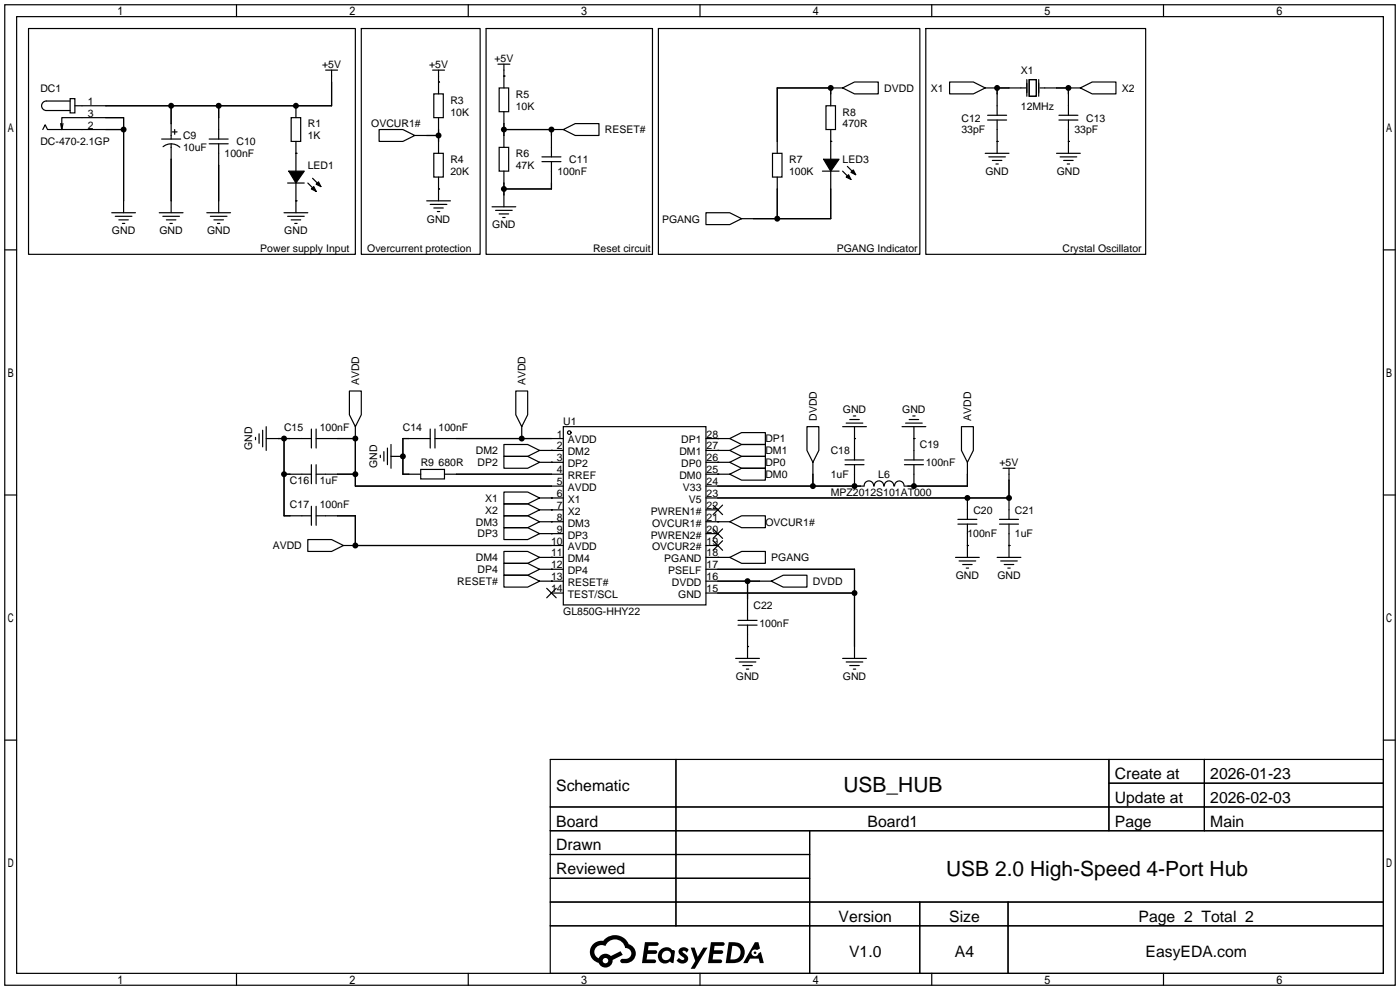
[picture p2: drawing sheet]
<svg xmlns="http://www.w3.org/2000/svg" width="299mm" height="212mm" viewBox="0 0 299 212" stroke-linecap="round" stroke-linejoin="round" font-family="sans-serif">
<g fill="none" stroke="#000" stroke-width=".25">
<path d="M1 1h297.2v209.6h-297.2zM3.6 3.6h292.1v204.4h-292.1zM6.1 6.1h69.8v48.3h-69.8zM50.5 1v2.6M69.6 15h2.5M70.9 15v7.6h-54.9M77.2 6.1h25.4v48.3h-25.4zM92.5 15h2.5M93.7 17.5h.1M93.7 15v5.1M100.1 1v2.6M103.9 6.1h35.5v48.3h-35.5z"/>
<path d="M106.4 13.7h2.6M106.7 18.8h2v5.1h-2zM107.7 16.3h.1M107.7 13.7v5.1M140.7 6.1h55.9v48.3h-55.9zM149.6 1v2.6M177.5 18.8v3.8M180.1 18.8l2.5-1.3h5.1v2.6h-5.1zM180.1 18.8h-14v14M197.9 6.1h47v48.3h-47zM199.1 1v2.6M202.9 17.5h5.1l2.6 1.3-2.6 1.3h-5.1z"/>
<path d="M210.6 18.8h8.6M213.1 18.8v5.8M219.5 17v3.6M220 17h1.5v3.6h-1.5zM222 17v3.6M222.2 18.8h8.7M228.3 18.8v5.8M230.9 18.8l2.5-1.3h5.1v2.6h-5.1zM248.7 1v2.6M9.1 27.7l.6-1 .5 1h16.2M13 26.4l.2 1.3v-2.6h13.2v20.4M13.5 26.4l-.3 1.3"/>
<path d="M15 21.1h1v3h-1zM15 21.6h-5.1a1.02 1.02 0 0 0-1 1 1.02 1.02 0 0 0 1 1h5.1M34.5 29.7h4.1M34.8 31.3a2.74 2.74 0 0 1 3.6 .2M36.6 22.6v7.1M36.6 30.7v14.8M36.8 28.2h1M37.3 27.7v1M44.7 29.7h4.1M44.7 30.7h4.1M46.7 22.6v7.1M46.7 30.7v14.8"/>
<path d="M61.5 39.1h3.5M62.2 25.1h2.1v5.1h-2.1zM63.2 32.8h.1M63.2 22.6v2.5M63.2 30.2v6.4M63.2 39.1v6.4M65.8 39.1l1 1M66.8 38.1l1 1M81 27.7h5.1l2.5 1.3-2.5 1.2h-5.1zM88.6 29h5.1M92.7 20.1h2v5h-2zM92.7 32.8h2v5h-2z"/>
<path d="M93.7 25.1v7.7M93.7 37.8v5.1M106.7 31.5h2v5.1h-2zM107.7 27.7h12.7M107.7 23.9v7.6M107.7 36.6v7.6M115.8 33.5h4.1M115.8 34.5h4.1M117.9 34.5v5.9h-10.2M117.9 27.7v5.8M120.4 27.7l2.5-1.3h5.1v2.6h-5.1zM165.1 32.8h2v5h-2z"/>
<path d="M166.1 37.8v8.9M175.8 36.6h3.5M176.5 22.6h2.1v5.1h-2.1zM177.5 30.2h.1M177.5 36.6v10.1h-19M177.5 27.7v6.3M180.1 36.6l1 1M181.1 35.6l1 1M210.6 32.8h5M211.1 24.6h4M211.1 25.7h4M211.3 33.5h3.6"/>
<path d="M212.1 34.3h2M212.9 35.1h.5M213.1 30.2h.1M213.1 25.7v7.1M225.8 32.8h5.1M226.3 24.6h4.1M226.3 25.7h4.1M226.6 33.5h3.5M227.3 34.3h2.1M228.1 35.1h.5M228.3 30.2h.1M228.3 25.7v7.1"/>
<path d="M1 53.4h2.6M23.9 45.5h5.1M24.6 46.2h3.6M25.4 47h2M26.2 47.8h.5M34 45.5h5.1M34.8 46.2h3.6M35.6 47h2M36.3 47.8h.5M44.2 45.5h5.1M45 46.2h3.5M45.7 47h2.1"/>
<path d="M46.5 47.8h.5M60.7 45.5h5.1M61.5 46.2h3.5M62.2 47h2.1M63 47.8h.5M63.2 42.9h.1M91.2 42.9h5.1M91.9 43.7h3.6M92.7 44.4h2M93.5 45.2h.5M93.7 40.4h.1M105.2 44.2h5"/>
<path d="M105.9 45h3.6M106.7 45.7h2M107.4 46.5h.5M150.9 45.5h5.1l2.5 1.2-2.5 1.3h-5.1zM295.7 53.4h2.5M54.6 93.5v.5M55.4 92.7v2M56.1 91.9v3.6M56.9 93.7h9.6M56.9 91.2v5.1M60.7 93.7v16.5h5.8M66.5 91.7v4.1"/>
<path d="M66.5 99.3v4.1M67.6 93.7h8.3M67.6 91.7v4.1M67.6 99.3v4.1M74.7 83.6h2.5v5l-1.3 2.6-1.2-2.6zM75.9 91.2v12.7h44.5M81.3 97.3v.5M82 96.5v2.1M82.8 95.8v3.5M83.6 97.5h2.5M83.6 95v5.1M91.9 93.7h-5.8v7.6h3.8"/>
<path d="M91.9 91.7v4.1M93 93.7h27.4M93 91.7v4.1M107.7 95h5.1l2.5 1.3-2.5 1.2h-5.1zM107.7 97.5h5.1l2.5 1.3-2.5 1.3h-5.1zM110.2 83.6h2.6v5l-1.3 2.6-1.3-2.6zM111.5 91.2v2.5M115.3 96.3h5.1M115.3 98.8h5.1M117.9 96.3h.1M117.9 98.8h.1M120.4 91.2h30.5v38.1h-30.5z"/>
<path d="M150.9 93.7h5.1M150.9 96.3h5.1M150.9 98.8h5.1M153.4 93.7h.1M153.4 96.3h.1M153.4 98.8h.1M156 96.3l2.5-1.3h5.1v2.5h-5.1zM156 93.7l2.5-1.2h5.1v2.5h-5.1zM156 98.8l2.5-1.3h5.1v2.6h-5.1zM172.5 91.2h2.5v5.1l-1.3 2.5-1.2-2.5zM173.7 98.8v5.1M180.1 91.2h5.1"/>
<path d="M180.6 99.3h4.1M180.6 98.3h4.1M180.8 90.4h3.6M181.6 89.7h2M182.4 88.9h.5M182.6 93.7h.1M182.6 91.2v7.1M182.6 99.3v4.6M192.8 91.2h5.1M193.3 99.3h4.1M193.3 98.3h4.1M193.5 90.4h3.6"/>
<path d="M194.3 89.7h2M195.1 88.9h.5M195.3 93.7h.1M195.3 91.2v7.1M195.3 99.3v4.6M205.5 91.2h2.5v5.1l-1.2 2.5-1.3-2.5zM206.8 98.8v5.1h-13.5M1 105.8h2.6M60.7 101.3h5.8M65.8 115.3h5.1l2.5 1.3-2.5 1.3h-5.1zM66.5 108.2v4.1M67.6 101.3h8.3"/>
<path d="M67.6 108.2v4.1M67.6 110.2h8.3v6.4M73.4 116.6h47M89.9 100.3h5.1v2.1h-5.1zM95 101.3h25.4M107.7 105.2h5.1l2.5 1.2-2.5 1.3h-5.1zM107.7 107.7h5.1l2.5 1.3-2.5 1.2h-5.1zM107.7 110.2h5.1l2.5 1.3-2.5 1.3h-5.1zM107.7 112.8h5.1l2.5 1.2-2.5 1.3h-5.1zM107.7 117.9h5.1l2.5 1.2-2.5 1.3h-5.1zM115.3 106.4h5.1M115.3 109h5.1"/>
<path d="M115.3 111.5h5.1M115.3 114h5.1M115.3 119.1h5.1M117.9 106.4h.1M117.9 109h.1M117.9 111.5h.1M117.9 114h.1M117.9 119.1h.1M150.9 101.3h5.1M150.9 103.9h33.8M150.9 106.4h64.7M150.9 109h2.5"/>
<path d="M150.9 111.5h5.1M150.9 114h2.5M150.9 116.6h2.5M150.9 119.1h5.1M152.4 115.6l2 2M152.4 113l2 2.1M152.4 107.9l2 2.1M153.4 101.3h.1M153.4 119.1h.1M153.4 111.5h.1M154.4 115.6l-2 2M154.4 113l-2 2.1"/>
<path d="M154.4 107.9l-2 2.1M156 101.3l2.5-1.2h5.1v2.5h-5.1zM156 111.5l2.5-1.3h5.1v2.6h-5.1zM156 119.1l2.5-1.2h5.1v2.5h-5.1zM184.7 103.9a1.01 1.01 0 0 1 1-1.1 1.01 1.01 0 0 1 1 1.1M186.8 103.9a1.01 1.01 0 0 1 1.1-1.1 1.01 1.01 0 0 1 1 1.1M189 103.9a1.01 1.01 0 0 1 1-1.1 1.01 1.01 0 0 1 1 1.1M191.2 103.9a1.01 1.01 0 0 1 1-1.1 1.01 1.01 0 0 1 1 1.1M204.2 119.1h5.1M204.7 111h4.1M204.7 112h4.1M205 119.9h3.5"/>
<path d="M206.8 116.6h.1M206.8 106.4v4.6M206.8 112v7.1M213.1 119.1h5.1M213.6 111h4.1M213.6 112h4.1M213.9 119.9h3.5M214.4 100.1h2.5M215.6 116.6h.1M215.6 100.1v10.9M215.6 112v7.1M295.7 105.8h2.5"/>
<path d="M107.7 120.4h5.1l2.5 1.3-2.5 1.2h-5.1zM107.7 122.9h5.1l2.5 1.3-2.5 1.3h-5.1zM115.3 121.7h5.1M115.3 124.2h5.1M116.8 125.7l2.1 2.1M117.9 121.7h.1M117.9 124.2h.1M117.9 126.7h2.5M118.9 125.7l-2.1 2.1M150.9 121.7h31.7v19M150.9 124.2h13.9M150.9 126.7h31.7"/>
<path d="M157.7 133.6h4.1M157.7 132.6h4.1M159.8 138.2h.1M159.8 124.2v8.4M159.8 133.6v7.1M164.8 124.2l2.6-1.3h5.1v2.6h-5.1zM205.7 120.6h2.1M206.5 121.4h.5M214.6 120.6h2.1M215.4 121.4h.5M1 158.2h2.6M157.2 140.7h5.1"/>
<path d="M158 141.5h3.5M158.7 142.2h2.1M159.5 143h.5M180.1 140.7h5.1M180.8 141.5h3.6M181.6 142.2h2M182.4 143h.5M295.7 158.2h2.5M117.6 162.3h178.1v45.7h-178.1zM117.6 172.5h178.1M117.6 177.5h178.1M144.5 162.3v35.6"/>
<path d="M173 177.5v30.5M237 162.3v15.2M237 167.4h58.7M257.4 162.3v15.2M117.6 182.6h55.4M117.6 192.8h178.1M117.6 187.7h55.4M117.6 197.9h178.1M196.6 192.8v15.2M215.4 192.8v15.2M50.5 208v2.6M100.1 208v2.6"/>
<path d="M149.6 208v2.6M199.1 208v2.6M248.7 208v2.6"/>
<circle cx="121.7" cy="92.5" r=".38"/>
</g>
<g fill="#000">
<path d="M137.8 201.4h1.7a1.31 1.31 0 0 1 1.2 .2 .4 .4 0 0 1-.3 .5l-1.8 .1-.1 .9h1.6a.4 .4 0 0 1 .4 .4 .4 .4 0 0 1-.5 .4h-1.6l-.2 1.2h1.4a.46 .46 0 0 1 .5 0 .46 .46 0 0 1 .1 .5l-.4 .2h-2.6zM145.3 202.7a1.3 1.3 0 0 1 1.9 .3l-.4 .6a.54 .54 0 0 0-.9-.2l.1 .2a1.34 1.34 0 0 1 .9 1.8 1.47 1.47 0 0 1-2.3-.1l.5-.6 .8 .5a.31 .31 0 0 0 .4-.3 .31 .31 0 0 0-.3-.4 1.12 1.12 0 0 1-.7-1.8zM147.6 202.5h.9l.6 2 1.2-2h.9l-2.7 4.6h-.9l1-1.7zM151.9 201.4h1.7a1.32 1.32 0 0 1 1.2 .2 .39 .39 0 0 1-.3 .5l-1.8 .1-.1 .9h1.6a.4 .4 0 0 1 .4 .4 .4 .4 0 0 1-.4 .4h-1.7l-.2 1.2h1.4a.46 .46 0 0 1 .5 0 .46 .46 0 0 1 .1 .5l-.4 .2h-2.6zM161.3 201.4h.8l.3 1.3-.6 .4a.75 .75 0 0 0-1.1 .3 .75 .75 0 0 0 .5 1 .75 .75 0 0 0 .9-.7l.5-.2 .6 2.3h-.8l-.3-.9h-1.8l-.5 .9h-1z"/>
<path d="M126.8 201.8a2.37 2.37 0 0 0 1.1 4 1.54 1.54 0 0 0 1.8 1 1.54 1.54 0 0 0 1.2-1.6l2.2-1.1-.5-.8-2 1a1.57 1.57 0 0 0-2.7 .5 1.5 1.5 0 0 1-.7-2.1 1.5 1.5 0 0 1 2.2-.5 2.23 2.23 0 0 1 2.3-1.4 2.23 2.23 0 0 1 2 1.8 1.16 1.16 0 0 1 1.2 1.1 1.16 1.16 0 0 1-1.1 1.2h-.7a.47 .47 0 0 0-.5 .4 .47 .47 0 0 0 .4 .5 2.17 2.17 0 0 0 2.5-.9 2.17 2.17 0 0 0-.3-2.7l-.8-.4a3.2 3.2 0 0 0-5.5-.7l-1.1 .1zM128.8 205.3a.6 .6 0 0 1 1.2 0 .6 .6 0 0 1-1.2 0z"/>
<path d="M141.2 203a1.6 1.6 0 0 0-.3 2.3 1.6 1.6 0 0 0 2.3 .2l.7 .3 .3-2.4-.1-.3-.5-.1a1.58 1.58 0 0 0-2.4 0zM141.8 203.5a.98 .98 0 0 1 1.6 .4 .98 .98 0 0 1-1.1 1.3 .94 .94 0 0 1-.9-.7 .94 .94 0 0 1 .4-1z"/>
<path d="M155.7 201.4l-.6 4.4h1.5a2.27 2.27 0 0 0 2.6-2.2 2.27 2.27 0 0 0-2.7-2.2zM156.5 202.1a1.5 1.5 0 0 1 1.8 1.6 1.5 1.5 0 0 1-1.9 1.4h-.3z"/>
<circle cx="177.5" cy="18.8" r=".63"/>
<circle cx="213.1" cy="18.8" r=".63"/>
<circle cx="228.3" cy="18.8" r=".63"/>
<circle cx="26.4" cy="27.7" r=".63"/>
<circle cx="36.6" cy="22.6" r=".63"/>
<circle cx="46.7" cy="22.6" r=".63"/>
<circle cx="63.2" cy="22.6" r=".63"/>
<circle cx="93.7" cy="29" r=".63"/>
<circle cx="107.7" cy="27.7" r=".63"/>
<circle cx="117.9" cy="27.7" r=".63"/>
<circle cx="107.7" cy="40.4" r=".63"/>
<circle cx="166.1" cy="46.7" r=".63"/>
<circle cx="60.7" cy="93.7" r=".63"/>
<circle cx="75.9" cy="93.7" r=".63"/>
<circle cx="86.1" cy="97.5" r=".63"/>
<circle cx="111.5" cy="93.7" r=".63"/>
<circle cx="60.7" cy="101.3" r=".63"/>
<circle cx="75.9" cy="101.3" r=".63"/>
<circle cx="75.9" cy="116.6" r=".63"/>
<circle cx="173.7" cy="103.9" r=".63"/>
<circle cx="182.6" cy="103.9" r=".63"/>
<circle cx="195.3" cy="103.9" r=".63"/>
<circle cx="206.8" cy="106.4" r=".63"/>
<circle cx="215.6" cy="106.4" r=".63"/>
<circle cx="159.8" cy="124.2" r=".63"/>
<circle cx="182.6" cy="126.7" r=".63"/>
<circle cx="161.4" cy="203.6" r=".28"/>
</g>
<path d="M61.7 36.6h3.3l-1.8 2.5zM67.6 39.4l.5-.5 .5 1zM176 34h3.3l-1.8 2.6zM180.8 37.8l.6-.5 .5 1.1zM181.9 36.8l.5-.5 .5 1zM66.5 40.4l.6-.5 .5 1z" fill="#000" stroke="#000" stroke-width=".25"/>
<g font-size="4.5">
<text x="180.3" y="169.4">USB_HUB</text>
<text x="202.2" y="187.1">USB 2.0 High-Speed 4-Port Hub</text>
</g>
<g font-size="3.4">
<text x="238.3" y="166.5">Create at</text>
<text x="258.7" y="166.5">2026-01-23</text>
<text x="118.9" y="169">Schematic</text>
<text x="238.3" y="171.6">Update at</text>
<text x="258.7" y="171.6">2026-02-03</text>
<text x="118.9" y="176.6">Board</text>
<text x="185.4" y="176.6">Board1</text>
<text x="238.3" y="176.6">Page</text>
<text x="258.7" y="176.6">Main</text>
<text x="118.9" y="181.7">Drawn</text>
<text x="118.9" y="186.8">Reviewed</text>
<text x="179.2" y="197">Version</text>
<text x="202.9" y="197">Size</text>
<text x="243.3" y="197">Page 2 Total 2</text>
<text x="181.5" y="204.6">V1.0</text>
<text x="204.1" y="204.6">A4</text>
<text x="244.8" y="204.6">EasyEDA.com</text>
</g>
<g font-size="2.2">
<text x="68.8" y="14.5">+5V</text>
<text x="91.7" y="14.5">+5V</text>
<text x="105.7" y="13.3">+5V</text>
<text x="218.2" y="15.8">X1</text>
<text x="8.6" y="19.6">DC1</text>
<text x="18.8" y="22.4">1</text>
<text x="96.3" y="22.2">R3</text>
<text x="110.2" y="20.9">R5</text>
<text x="110.2" y="23.4">10K</text>
<text x="189" y="19.6">DVDD</text>
<text x="198.9" y="19.6">X1</text>
<text x="218.2" y="23.4">12MHz</text>
<text x="239.8" y="19.6">X2</text>
<text x="18.8" y="27.5">2</text>
<text x="18.8" y="24.9">3</text>
<text x="39.1" y="29.8">C9</text>
<text x="65.8" y="27.2">R1</text>
<text x="65.8" y="29.8">1K</text>
<text x="79.3" y="27.2">OVCUR1#</text>
<text x="96.3" y="24.7">10K</text>
<text x="129.3" y="28.5">RESET#</text>
<text x="180.1" y="24.7">R8</text>
<text x="180.1" y="27.2">470R</text>
<text x="205.5" y="26">C12</text>
<text x="205.5" y="28.5">33pF</text>
<text x="229.6" y="28.5">33pF</text>
<text x="232.2" y="26">C13</text>
<text x="8.6" y="31">DC-470-2.1GP</text>
<text x="39.1" y="32.3">10uF</text>
<text x="48" y="33.6">100nF</text>
<text x="50.5" y="31">C10</text>
<text x="96.3" y="34.9">R4</text>
<text x="110.2" y="33.6">R6</text>
<text x="121.7" y="34.9">C11</text>
<text x="168.7" y="34.9">R7</text>
<text x="180.1" y="34.9">LED3</text>
<text x="65.8" y="36.1">LED1</text>
<text x="96.3" y="37.4">20K</text>
<text x="110.2" y="36.1">47K</text>
<text x="119.1" y="37.4">100nF</text>
<text x="168.7" y="37.4">100K</text>
<text x="210.6" y="37.4">GND</text>
<text x="225.9" y="37.4">GND</text>
<text x="91.2" y="47.6">GND</text>
<text x="141.5" y="47.6">PGANG</text>
<text x="23.9" y="50.1">GND</text>
<text x="34.1" y="50.1">GND</text>
<text x="44.2" y="50.1">GND</text>
<text x="55.6" y="53.9">Power supply Input</text>
<text x="60.8" y="50.1">GND</text>
<text x="78.5" y="53.9">Overcurrent protection</text>
<text x="105.2" y="48.8">GND</text>
<text x="126.7" y="53.9">Reset circuit</text>
<text x="178.8" y="53.9">PGANG Indicator</text>
<text x="227.1" y="53.9">Crystal Oscillator</text>
<text x="76.8" y="82.3" transform="rotate(-90 76.8 82.3)">AVDD</text>
<text x="112.3" y="82.3" transform="rotate(-90 112.3 82.3)">AVDD</text>
<text x="174.6" y="89.9" transform="rotate(-90 174.6 89.9)">DVDD</text>
<text x="180.1" y="88.2">GND</text>
<text x="192.8" y="88.2">GND</text>
<text x="207.6" y="89.9" transform="rotate(-90 207.6 89.9)">AVDD</text>
<text x="60.7" y="92">C15</text>
<text x="68.3" y="92">100nF</text>
<text x="86.1" y="92">C14</text>
<text x="93.7" y="92">100nF</text>
<text x="119" y="93.5">1</text>
<text x="120.4" y="90.7">U1</text>
<text x="121.3" y="94.8">AVDD</text>
<text x="145.6" y="94.8">DP1</text>
<text x="151" y="93.5">28</text>
<text x="163.6" y="94.5">DP1</text>
<text x="196.6" y="95.8">C19</text>
<text x="53.9" y="96.2" transform="rotate(-90 53.9 96.2)">GND</text>
<text x="80.6" y="100" transform="rotate(-90 80.6 100)">GND</text>
<text x="89.9" y="99.6">R9</text>
<text x="93.7" y="99.6">680R</text>
<text x="101.7" y="97.1">DM2</text>
<text x="102.1" y="99.6">DP2</text>
<text x="119" y="96.1">2</text>
<text x="119" y="98.6">3</text>
<text x="119" y="101.1">4</text>
<text x="121.3" y="97.3">DM2</text>
<text x="121.3" y="99.9">DP2</text>
<text x="145.2" y="97.3">DM1</text>
<text x="145.6" y="99.9">DP0</text>
<text x="151" y="101.1">25</text>
<text x="151" y="98.6">26</text>
<text x="151" y="96.1">27</text>
<text x="163.6" y="97.1">DM1</text>
<text x="163.6" y="99.6">DP0</text>
<text x="177.5" y="97.1">C18</text>
<text x="197.9" y="99.6">100nF</text>
<text x="213.6" y="99.6">+5V</text>
<text x="62" y="103.4">C16</text>
<text x="68.3" y="103.4">1uF</text>
<text x="103.7" y="107.2">X1</text>
<text x="119" y="103.7">5</text>
<text x="119" y="106.2">6</text>
<text x="121.3" y="102.4">RREF</text>
<text x="121.3" y="104.9">AVDD</text>
<text x="121.3" y="107.5">X1</text>
<text x="145.2" y="102.4">DM0</text>
<text x="145.9" y="104.9">V33</text>
<text x="147.2" y="107.5">V5</text>
<text x="151" y="106.2">23</text>
<text x="151" y="103.7">24</text>
<text x="163.6" y="102.2">DM0</text>
<text x="177.5" y="106">MPZ2012S101AT000</text>
<text x="177.5" y="102.2">1uF</text>
<text x="187.7" y="102.2">L6</text>
<text x="62" y="108.5">C17</text>
<text x="68.3" y="108.5">100nF</text>
<text x="101.7" y="112.3">DM3</text>
<text x="103.7" y="109.8">X2</text>
<text x="119" y="108.8">7</text>
<text x="119" y="111.3">8</text>
<text x="119" y="113.8">9</text>
<text x="121.3" y="110">X2</text>
<text x="121.3" y="112.6">DM3</text>
<text x="139.1" y="110">PWREN1#</text>
<text x="139.4" y="112.6">OVCUR1#</text>
<text x="151" y="113.8">20</text>
<text x="151" y="111.3">21</text>
<text x="151" y="108.8">22</text>
<text x="163.6" y="112.3">OVCUR1#</text>
<text x="208" y="109.8">C20</text>
<text x="216.9" y="109.8">C21</text>
<text x="58.3" y="117.4">AVDD</text>
<text x="101.7" y="119.9">DM4</text>
<text x="102.1" y="114.9">DP3</text>
<text x="117.8" y="116.4">10</text>
<text x="117.8" y="118.9">11</text>
<text x="121.3" y="115.1">DP3</text>
<text x="121.3" y="117.6">AVDD</text>
<text x="139.1" y="115.1">PWREN2#</text>
<text x="139.4" y="117.6">OVCUR2#</text>
<text x="151" y="118.9">18</text>
<text x="151" y="116.4">19</text>
<text x="164.8" y="119.9">PGANG</text>
<text x="206.8" y="114.9">100nF</text>
<text x="216.9" y="114.9">1uF</text>
<text x="97.7" y="125">RESET#</text>
<text x="102.1" y="122.5">DP4</text>
<text x="117.8" y="121.5">12</text>
<text x="117.8" y="124">13</text>
<text x="121.3" y="120.2">DM4</text>
<text x="121.3" y="122.7">DP4</text>
<text x="121.3" y="125.3">RESET#</text>
<text x="142" y="120.2">PGAND</text>
<text x="142.8" y="122.7">PSELF</text>
<text x="143.6" y="125.3">DVDD</text>
<text x="151" y="124">16</text>
<text x="151" y="121.5">17</text>
<text x="173.7" y="125">DVDD</text>
<text x="204.3" y="123.8">GND</text>
<text x="213.2" y="123.8">GND</text>
<text x="117.8" y="126.5">14</text>
<text x="120.4" y="131.4">GL850G-HHY22</text>
<text x="121.3" y="127.8">TEST/SCL</text>
<text x="145" y="127.8">GND</text>
<text x="151" y="126.5">15</text>
<text x="161" y="130.1">C22</text>
<text x="162.3" y="133.9">100nF</text>
<text x="157.3" y="145.3">GND</text>
<text x="180.1" y="145.3">GND</text>
</g>
</svg>
